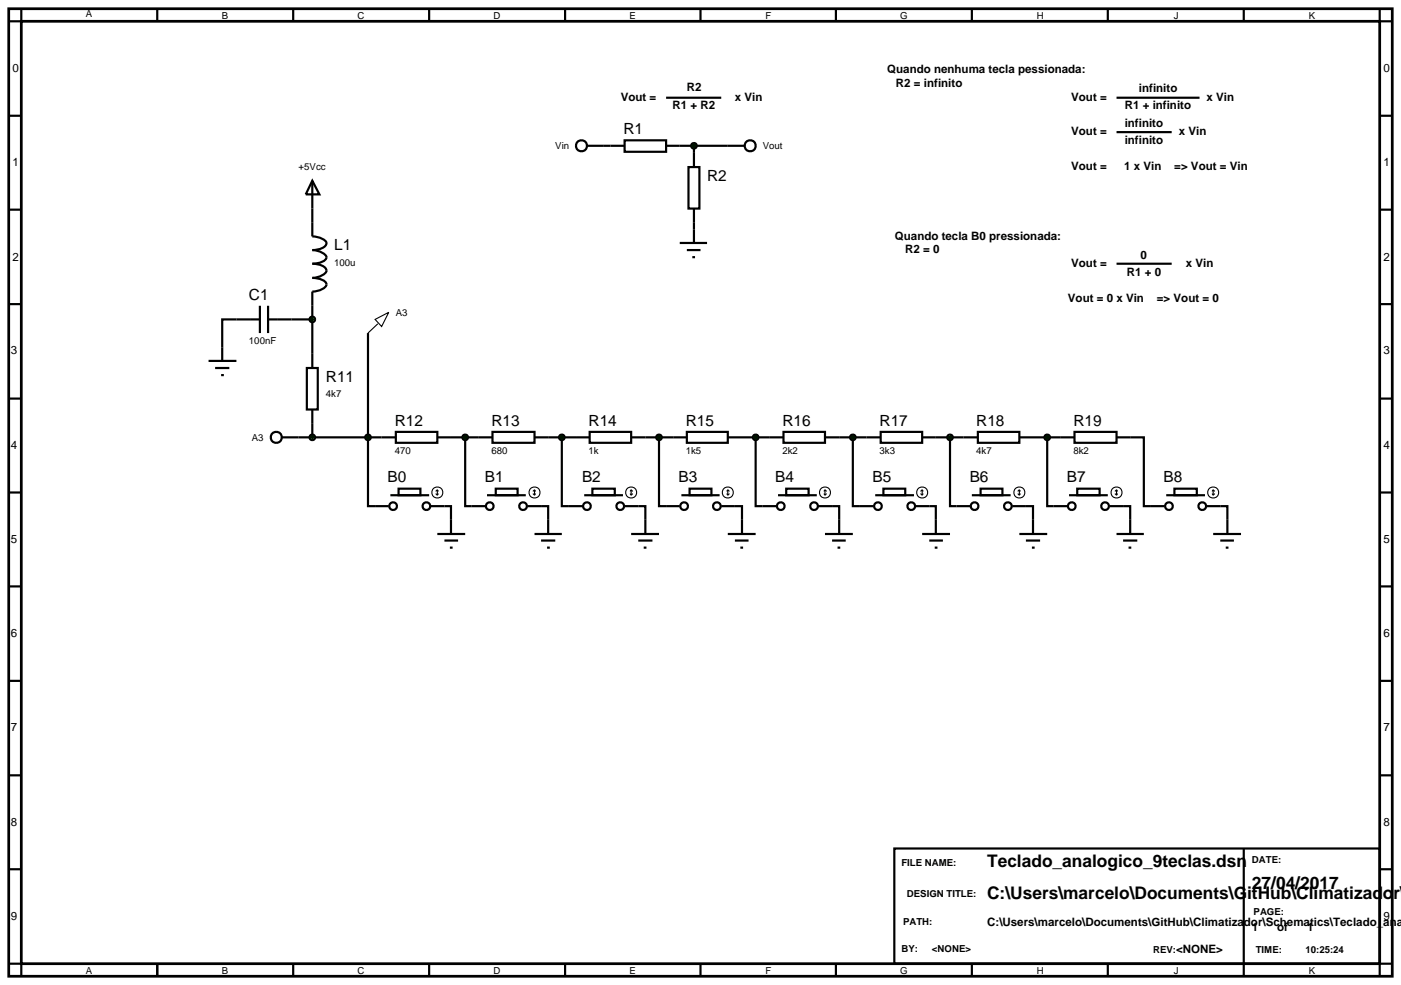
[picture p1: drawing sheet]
<svg xmlns="http://www.w3.org/2000/svg" width="257mm" height="180mm" viewBox="0 0 257 180" stroke-linecap="round" stroke-linejoin="round" font-family="sans-serif">
<path d="M1.6 1.6h253.4v177.2h-253.4zM3.9 3.9h248.8v172.6h-248.8z" fill="none" stroke="#000" stroke-width=".5"/>
<g fill="none" stroke="#000" stroke-width=".4">
<path d="M3.9 1.6v2.3h-2.3M28.8 1.6v2.3M53.7 1.6v2.3M78.6 1.6v2.3M103.5 1.6v2.3M128.3 1.6v2.3M153.1 1.6v2.3M178 1.6v2.3M202.9 1.6v2.3M227.8 1.6v2.3M252.7 1.6v2.3h2.3M1.6 21.2h2.3"/>
<path d="M1.6 38.4h2.3M57.2 38.2v2.5M110.6 26.7h1.2M124.5 26.7h8.8M127.1 26.7v1.3M252.7 21.2h2.3M252.7 38.4h2.3M1.6 55.7h2.3M43.3 58.5h-2.6v5.1M53.4 58.5h3.8M57.2 56v11.4M127.1 40.7v1.3"/>
<path d="M252.7 55.7h2.3M1.6 73h2.3M56.2 67.4h2v7.6h-2zM57.2 75v5.1M67.4 61v31.7h3.8M72.5 79.1h7.6v2h-7.6zM90.2 79.1h7.7v2h-7.7zM108 79.1h7.6v2h-7.6zM125.8 79.1h7.5v2h-7.5zM143.5 79.1h7.6v2h-7.6zM161.3 79.1h7.6v2h-7.6zM179.1 79.1h7.6v2h-7.6z"/>
<path d="M196.8 79.1h7.7v2h-7.7zM252.7 73h2.3M1.6 90.2h2.3M54.7 80.1h17.8M71.5 90.7h7.1M73 89.5h4v1.2h-4zM78.8 92.7h3.8v2.5M80.1 80.1h10.1M85.2 80.1v12.6h1.2M97.9 80.1h10.1M99.1 92.7h1.3v2.5M102.9 80.1v12.6h1.3"/>
<path d="M115.6 80.1h10.2M116.9 92.7h1.3v2.5M120.7 80.1v12.6h1.3M133.3 80.1h10.2M134.6 92.7h1.3v2.5M138.4 80.1v12.6h1.3M151.1 80.1h10.2M152.4 92.7h1.3v2.5M156.2 80.1v12.6h1.3M168.9 80.1h10.2M170.2 92.7h1.2v2.5M174 80.1v12.6h1.2"/>
<path d="M186.7 80.1h10.1M187.9 92.7h1.3v2.5M191.8 80.1v12.6h1.2M204.5 80.1h5v12.6h1.3M205.7 92.7h1.3v2.5M223.5 92.7h1.3v2.5M252.7 90.2h2.3M1.6 107.4h2.3M252.7 107.4h2.3M1.6 124.7h2.3M252.7 124.7h2.3M1.6 142h2.3"/>
<path d="M1.6 159.2h2.3M163.8 155.4h88.9v21.1h-88.9zM227.8 155.4v23.4M252.7 142h2.3M252.7 159.2h2.3M1.6 176.5h2.3v2.3M28.8 176.5v2.3M53.7 176.5v2.3M78.6 176.5v2.3M103.5 176.5v2.3M128.3 176.5v2.3M153.1 176.5v2.3"/>
<path d="M178 176.5v2.3M202.9 176.5v2.3M255 176.5h-2.3v2.3"/>
<circle cx="72" cy="92.7" r=".7"/>
<circle cx="78.1" cy="92.7" r=".7"/>
</g>
<g fill="none" stroke="#000" stroke-width=".2">
<path d="M79.8 90.4l.3 .3M80.1 89.7v1M80.1 89.7l-.3 .3M80.1 89.7l.2 .3M80.3 90.4l-.2 .3"/>
<circle cx="80.1" cy="90.2" r="1.01"/>
</g>
<path d="M67 79.8l.4-.2-.5 .5zM67.4 79.6l.3 .1 .2 .4zM67.4 80.6l.5-.5-.2 .4zM66.9 80.1l.5 .5-.4-.2z" fill="#004000" stroke="#000" stroke-width=".4"/>
<path d="M66.9 80.1l.5-.5 .5 .5-.5 .5z" fill="#004000"/>
<g fill="none" stroke="#000" stroke-width=".4">
<path d="M86.4 92.7h2.6M89.2 90.7h7.1M90.8 89.5h4v1.2h-4zM96.6 92.7h2.5"/>
<circle cx="89.7" cy="92.7" r=".7"/>
<circle cx="95.8" cy="92.7" r=".7"/>
</g>
<g fill="none" stroke="#000" stroke-width=".2">
<path d="M97.6 90.4l.3 .3M97.9 89.7v1M97.9 89.7l-.3 .3M97.9 89.7l.2 .3M98.1 90.4l-.2 .3"/>
<circle cx="97.9" cy="90.2" r="1.01"/>
</g>
<path d="M84.8 79.8l.4-.2-.5 .5zM85.2 79.6l.4 .2 .1 .3zM85.2 80.6l.5-.5-.1 .3zM84.7 80.1l.5 .5-.3-.1z" fill="#004000" stroke="#000" stroke-width=".4"/>
<path d="M84.7 80.1l.5-.5 .5 .5-.5 .5z" fill="#004000"/>
<g fill="none" stroke="#000" stroke-width=".4">
<path d="M104.2 92.7h2.6M107 90.7h7.1M108.5 89.5h4.1v1.2h-4.1zM114.4 92.7h2.5"/>
<circle cx="107.5" cy="92.7" r=".7"/>
<circle cx="113.6" cy="92.7" r=".7"/>
</g>
<g fill="none" stroke="#000" stroke-width=".2">
<path d="M115.4 90.4l.2 .3M115.6 89.7v1M115.6 89.7l-.2 .3M115.6 89.7l.3 .3M115.9 90.4l-.3 .3"/>
<circle cx="115.6" cy="90.2" r="1.01"/>
</g>
<path d="M102.6 79.7l.3-.1-.5 .5zM102.9 79.6l.3 .1 .2 .4zM102.9 80.6l.5-.5-.1 .3zM102.4 80.1l.5 .5-.4-.2z" fill="#004000" stroke="#000" stroke-width=".4"/>
<path d="M102.4 80.1l.5-.5 .5 .5-.5 .5z" fill="#004000"/>
<g fill="none" stroke="#000" stroke-width=".4">
<path d="M80.1 97.8h5.1M81.4 99h2.5M82.6 95.2v2.6M97.9 97.8h5M99.1 99h2.6M100.4 95.2v2.6M115.6 97.8h5.1M116.9 99h2.6M118.2 95.2v2.6M122 92.7h2.5M124.8 90.7h7M126.3 89.5h4v1.2h-4z"/>
<path d="M132.1 92.7h2.5M133.3 97.8h5.1M134.6 99h2.5M135.9 95.2v2.6M139.7 92.7h2.5M142.5 90.7h7.1M144 89.5h4.1v1.2h-4.1zM149.8 92.7h2.6M151.1 97.8h5.1M152.4 99h2.5M153.7 95.2v2.6M82.4 100.3h.5"/>
<path d="M100.2 100.3h.5M117.9 100.3h.5M135.6 100.3h.5M153.4 100.3h.5"/>
<circle cx="125.3" cy="92.7" r=".7"/>
<circle cx="131.3" cy="92.7" r=".7"/>
<circle cx="143" cy="92.7" r=".7"/>
<circle cx="149.1" cy="92.7" r=".7"/>
</g>
<g fill="none" stroke="#000" stroke-width=".2">
<path d="M133.1 90.4l.2 .3M133.3 89.7v1M133.3 89.7l-.2 .3M133.3 89.7l.3 .3M133.6 90.4l-.3 .3M150.9 90.4l.2 .3M151.1 89.7v1M151.1 89.7l-.2 .3M151.1 89.7l.3 .3M151.4 90.4l-.3 .3"/>
<circle cx="133.3" cy="90.2" r="1.01"/>
<circle cx="151.1" cy="90.2" r="1.01"/>
</g>
<g fill="#004000" stroke="#000" stroke-width=".4">
<path d="M120.3 79.8l.4-.2-.5 .5zM120.7 79.6l.4 .2 .1 .3zM121.2 80.1l-.1 .3-.4 .2zM120.2 80.1l.5 .5-.3-.1z"/>
<path d="M138.1 79.7l.3-.1-.5 .5zM138.4 79.6l.4 .2 .1 .3zM138.4 80.6l.5-.5-.1 .3zM137.9 80.1l.5 .5-.4-.2z"/>
</g>
<g fill="#004000">
<path d="M120.2 80.1l.5-.5 .5 .5-.5 .5z"/>
<path d="M137.9 80.1l.5-.5 .5 .5-.5 .5z"/>
</g>
<g fill="none" stroke="#000" stroke-width=".4">
<path d="M157.5 92.7h2.5M160.3 90.7h7.1M161.8 89.5h4v1.2h-4zM167.6 92.7h2.6M168.9 97.8h5.1M170.2 99h2.5M171.4 95.2v2.6M175.2 92.7h2.6M178 90.7h7.1M179.6 89.5h4v1.2h-4zM185.4 92.7h2.5M186.7 97.8h5.1"/>
<path d="M187.9 99h2.6M189.2 95.2v2.6M193 92.7h2.6M195.8 90.7h7.1M197.3 89.5h4.1v1.2h-4.1zM203.2 92.7h2.5M204.5 97.8h5M205.7 99h2.6M207 95.2v2.6M210.8 92.7h2.5M213.6 90.7h7.1M215.1 89.5h4.1v1.2h-4.1z"/>
<path d="M221 92.7h2.5M222.2 97.8h5.1M223.5 99h2.5M224.8 95.2v2.6M171.2 100.3h.5M189 100.3h.5M206.7 100.3h.5M224.5 100.3h.5"/>
<circle cx="160.8" cy="92.7" r=".7"/>
<circle cx="166.9" cy="92.7" r=".7"/>
<circle cx="178.5" cy="92.7" r=".7"/>
<circle cx="184.6" cy="92.7" r=".7"/>
<circle cx="196.3" cy="92.7" r=".7"/>
<circle cx="202.4" cy="92.7" r=".7"/>
<circle cx="214.1" cy="92.7" r=".7"/>
<circle cx="220.2" cy="92.7" r=".7"/>
</g>
<g fill="none" stroke="#000" stroke-width=".2">
<path d="M168.6 90.4l.3 .3M168.9 89.7v1M168.9 89.7l-.3 .3M168.9 89.7l.2 .3M169.1 90.4l-.2 .3M186.4 90.4l.3 .3M186.7 89.7v1M186.7 89.7l-.3 .3M186.7 89.7l.2 .3M186.9 90.4l-.2 .3M204.2 90.4l.3 .3M204.5 89.7v1"/>
<path d="M204.5 89.7l-.3 .3M204.5 89.7l.2 .3M204.7 90.4l-.2 .3M222 90.4l.2 .3M222.2 89.7v1M222.2 89.7l-.2 .3M222.2 89.7l.3 .3M222.5 90.4l-.3 .3"/>
<circle cx="168.9" cy="90.2" r="1.01"/>
<circle cx="186.7" cy="90.2" r="1.01"/>
<circle cx="204.5" cy="90.2" r="1.01"/>
<circle cx="222.2" cy="90.2" r="1.01"/>
</g>
<g fill="#004000" stroke="#000" stroke-width=".4">
<path d="M155.8 79.8l.4-.2-.5 .5zM156.2 79.6l.3 .1 .2 .4zM156.7 80.1l-.1 .3-.4 .2zM155.7 80.1l.5 .5-.3-.1z"/>
<path d="M173.7 79.7l.3-.1-.5 .5zM174 79.6l.3 .1 .2 .4zM174 80.6l.5-.5-.2 .4zM173.5 80.1l.5 .5-.4-.2z"/>
<path d="M191.4 79.8l.4-.2-.5 .5zM191.8 79.6l.4 .2 .1 .3zM192.3 80.1l-.1 .3-.4 .2zM191.3 80.1l.5 .5-.4-.2z"/>
</g>
<g fill="#004000">
<path d="M155.7 80.1l.5-.5 .5 .5-.5 .5z"/>
<path d="M173.5 80.1l.5-.5 .5 .5-.5 .5z"/>
<path d="M191.3 80.1l.5-.5 .5 .5-.5 .5z"/>
</g>
<g fill="none" stroke="#000" stroke-width=".4">
<path d="M57.2 33.1l1.3 2.5h-2.5zM57.2 33.1v5.1M51.6 80.1h3.1"/>
<circle cx="50.6" cy="80.1" r="1.01"/>
</g>
<path d="M56.8 79.8l.4-.2-.5 .5zM57.2 79.6l.4 .2 .1 .3zM57.2 80.6l.5-.5-.1 .3zM56.7 80.1l.5 .5-.3-.1z" fill="#004000" stroke="#000" stroke-width=".4"/>
<path d="M56.7 80.1l.5-.5 .5 .5-.5 .5z" fill="#004000"/>
<path d="M68.7 58.5l2.5-1.3-1.3 2.6zM69.2 59.3l-1.8 1.7" fill="none" stroke="#000" stroke-width=".2"/>
<g fill="none" stroke="#000" stroke-width=".4">
<path d="M122 17.9h10.1M111.8 26.7h2.6M114.4 25.7h7.6v2.1h-7.6zM122 26.7h2.5M126.1 30.6h2v7.6h-2zM127.1 28v2.6M127.1 38.2v2.5M133.3 26.7h3.1M124.5 44.5h5M125.8 45.8h2.5M126.8 47.1h.5M127.1 42v2.5"/>
<circle cx="137.4" cy="26.7" r="1.01"/>
</g>
<path d="M126.7 26.4l.4-.2-.5 .5zM127.1 26.2l.3 .1 .2 .4zM127.1 27.2l.5-.5-.2 .4zM126.6 26.7l.5 .5-.4-.2z" fill="#004000" stroke="#000" stroke-width=".4"/>
<path d="M126.6 26.7l.5-.5 .5 .5-.5 .5z" fill="#004000"/>
<g fill="none" stroke="#000" stroke-width=".4">
<path d="M204.5 17.9h15.2M107.5 26.7h3.1M204.5 24.2h10.1M43.3 58.5h4.3M47.6 56v5M49.1 56v5M49.1 58.5h4.3M57.2 40.7v2.6a2.77 2.77 0 0 1 2.6 1.2 1.5 1.5 0 0 1-1.3 1.1l-1.3 .2a2.79 2.79 0 0 1 2.6 1.3 1.5 1.5 0 0 1-1.3 1l-1.3 .2a3.2 3.2 0 0 1 2.5 .9 .9 .9 0 0 1-.7 1.2l-1.2 .4-.6 .1a3.4 3.4 0 0 1 2.5 .9 .9 .9 0 0 1-.7 1.2l-1.2 .3-.6 .1v2.6M204.5 48.3h10.1"/>
<circle cx="106.5" cy="26.7" r="1.01"/>
</g>
<path d="M56.8 58.2l.4-.2-.5 .5zM57.2 58l.4 .2 .1 .3zM57.2 59l.5-.5-.1 .3zM56.7 58.5l.5 .5-.3-.1z" fill="#004000" stroke="#000" stroke-width=".4"/>
<path d="M56.7 58.5l.5-.5 .5 .5-.5 .5z" fill="#004000"/>
<path d="M38.2 66.1h5.1M39.4 67.4h2.6M40.5 68.7h.5M40.7 63.6v2.5" fill="none" stroke="#000" stroke-width=".4"/>
<g font-size="3.2">
<text x="180.8" y="158.8">Teclado_analogico_9teclas.dsn</text>
<text x="180.8" y="164.7">C:\Users\marcelo\Documents\GitHub\Climatizador\S</text>
<text x="229.3" y="162.9">27/04/2017</text>
</g>
<g font-size="2.8">
<text x="114.2" y="24.6">R1</text>
<text x="129.5" y="33.2">R2</text>
<text x="61.2" y="45.9">L1</text>
<text x="45.6" y="54.9">C1</text>
<text x="59.7" y="70">R11</text>
<text x="72.3" y="78">R12</text>
<text x="90" y="78">R13</text>
<text x="107.8" y="78">R14</text>
<text x="125.6" y="78">R15</text>
<text x="143.3" y="78">R16</text>
<text x="161.1" y="78">R17</text>
<text x="178.8" y="78">R18</text>
<text x="196.6" y="78">R19</text>
<text x="71" y="88.4">B0</text>
<text x="88.8" y="88.4">B1</text>
<text x="106.6" y="88.4">B2</text>
<text x="124.3" y="88.4">B3</text>
<text x="142" y="88.4">B4</text>
<text x="159.8" y="88.4">B5</text>
<text x="177.6" y="88.4">B6</text>
<text x="195.4" y="88.4">B7</text>
<text x="213.1" y="88.4">B8</text>
</g>
<g font-size="2.1">
<text x="2.3" y="13.1">0</text>
<text x="125.8" y="16.7">R2</text>
<text x="162.5" y="13.4">Quando nenhuma tecla pessionada:</text>
<text x="164.1" y="15.9">R2 = infinito</text>
<text x="208.6" y="16.9">infinito</text>
<text x="253.4" y="13.1">0</text>
<text x="113.7" y="18.5">Vout =</text>
<text x="123.2" y="20">R1 + R2</text>
<text x="134.6" y="18.5">x Vin</text>
<text x="196.2" y="18.5">Vout =</text>
<text x="206" y="20">R1 + infinito</text>
<text x="206" y="23.3">infinito</text>
<text x="221" y="18.5">x Vin</text>
<text x="196.2" y="24.8">Vout =</text>
<text x="206" y="26.3">infinito</text>
<text x="215.9" y="24.8">x Vin</text>
<text x="2.3" y="30.4">1</text>
<text x="196.2" y="31.2">Vout =</text>
<text x="205.9" y="31.2">1 x Vin</text>
<text x="215.1" y="31.2">=&gt; Vout = Vin</text>
<text x="253.4" y="30.4">1</text>
<text x="2.3" y="47.7">2</text>
<text x="163.9" y="43.9">Quando tecla B0 pressionada:</text>
<text x="165.8" y="46.4">R2 = 0</text>
<text x="208.9" y="47.4">0</text>
<text x="253.4" y="47.7">2</text>
<text x="196.2" y="48.9">Vout =</text>
<text x="206.4" y="50.5">R1 + 0</text>
<text x="217.2" y="48.9">x Vin</text>
<text x="195.6" y="55.3">Vout = 0 x Vin</text>
<text x="211.9" y="55.3">=&gt; Vout = 0</text>
<text x="2" y="64.9">3</text>
<text x="253.4" y="64.9">3</text>
<text x="2" y="82.2">4</text>
<text x="253.4" y="82.2">4</text>
<text x="2" y="99.4">5</text>
<text x="253.4" y="99.4">5</text>
<text x="2" y="116.7">6</text>
<text x="253.4" y="116.7">6</text>
<text x="2" y="133.9">7</text>
<text x="253.4" y="133.9">7</text>
<text x="2" y="151.2">8</text>
<text x="253.4" y="151.2">8</text>
<text x="2" y="168.5">9</text>
<text x="180.8" y="169.5">C:\Users\marcelo\Documents\GitHub\Climatizador\Schematics\Teclado_analo</text>
<text x="229.3" y="170.5">1</text>
<text x="233.9" y="170.5">of</text>
<text x="239.4" y="170.5">1</text>
<text x="253.4" y="168.5">9</text>
<text x="215.4" y="174.6">&lt;NONE&gt;</text>
</g>
<g font-size="1.8">
<text x="15.7" y="3.2">A</text>
<text x="40.6" y="3.5">B</text>
<text x="65.5" y="3.5">C</text>
<text x="90.4" y="3.5">D</text>
<text x="115.3" y="3.5">E</text>
<text x="140.2" y="3.5">F</text>
<text x="164.9" y="3.5">G</text>
<text x="189.9" y="3.5">H</text>
<text x="215" y="3.5">J</text>
<text x="239.7" y="3.5">K</text>
<text x="101.7" y="27.3">Vin</text>
<text x="139.7" y="27.3">Vout</text>
<text x="54.7" y="31.2">+5Vcc</text>
<text x="61.2" y="48.7">100u</text>
<text x="72.5" y="57.8">A3</text>
<text x="45.6" y="63">100nF</text>
<text x="59.7" y="72.8">4k7</text>
<text x="46.1" y="80.7">A3</text>
<text x="72.3" y="83.1">470</text>
<text x="90" y="83.1">680</text>
<text x="107.8" y="83.1">1k</text>
<text x="125.6" y="83.1">1k5</text>
<text x="143.3" y="83.1">2k2</text>
<text x="161.1" y="83.1">3k3</text>
<text x="178.8" y="83.1">4k7</text>
<text x="196.6" y="83.1">8k2</text>
<text x="165.1" y="158.6">FILE NAME:</text>
<text x="229.3" y="158.1">DATE:</text>
<text x="166.1" y="164.2">DESIGN TITLE:</text>
<text x="229.6" y="167.5">PAGE:</text>
<text x="165.4" y="169.5">PATH:</text>
<text x="15.7" y="178.4">A</text>
<text x="40.6" y="178.4">B</text>
<text x="65.5" y="178.4">C</text>
<text x="90.4" y="178.4">D</text>
<text x="115.3" y="178.4">E</text>
<text x="140.2" y="178.4">F</text>
<text x="164.9" y="178.4">G</text>
<text x="165.1" y="174.4">BY:</text>
<text x="170.7" y="174.4">&lt;NONE&gt;</text>
<text x="189.9" y="178.4">H</text>
<text x="211.2" y="174.6">REV:</text>
<text x="215" y="178.4">J</text>
<text x="230" y="174.6">TIME:</text>
<text x="239.1" y="174.6">10:25:24</text>
<text x="239.7" y="178.4">K</text>
</g>
</svg>
